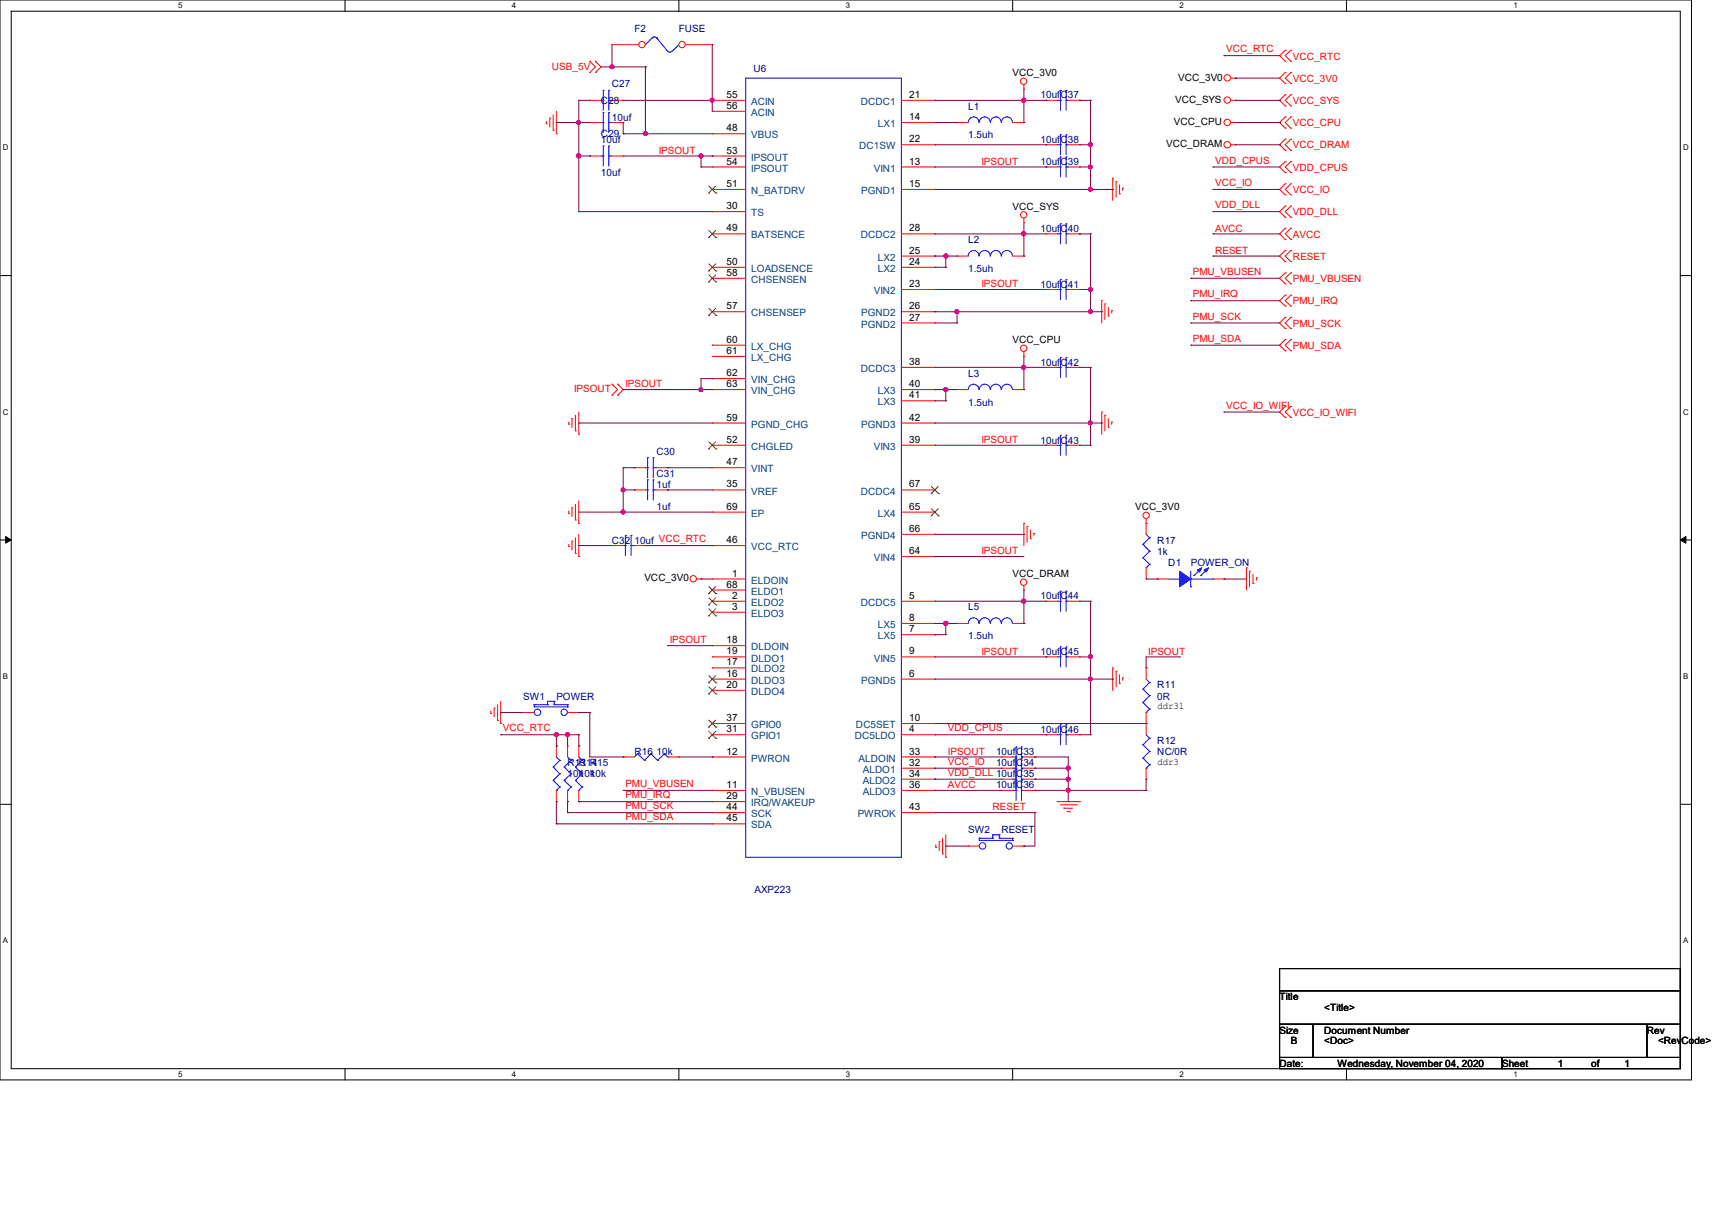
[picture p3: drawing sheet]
<svg xmlns="http://www.w3.org/2000/svg" width="297mm" height="210mm" viewBox="0 0 297 210" stroke-linecap="round" stroke-linejoin="round" font-family="sans-serif">
<path d="M0 0h293.5v187.3h-293.5zM1.9 1.9h289.6v183.4h-289.6z" fill="none" stroke="#000" stroke-width=".17"/>
<g fill="#fff">
<path d="M30.9 .2h.8v1.5h-.8z"/>
<path d="M30.9 185.5h.8v1.6h-.8z"/>
</g>
<path d="M59.9 0v1.9M59.9 185.3v2" fill="none" stroke="#000" stroke-width=".17"/>
<g fill="#fff">
<path d="M88.8 .2h.8v1.5h-.8z"/>
<path d="M88.8 185.5h.8v1.6h-.8z"/>
</g>
<path d="M117.8 0v1.9M117.8 185.3v2" fill="none" stroke="#000" stroke-width=".17"/>
<g fill="#fff">
<path d="M146.7 .2h.8v1.5h-.8z"/>
<path d="M146.7 185.5h.8v1.6h-.8z"/>
</g>
<path d="M175.7 0v1.9M175.7 185.3v2" fill="none" stroke="#000" stroke-width=".17"/>
<g fill="#fff">
<path d="M204.6 .2h.8v1.5h-.8z"/>
<path d="M204.6 185.5h.8v1.6h-.8z"/>
</g>
<path d="M233.6 0v1.9M233.6 185.3v2" fill="none" stroke="#000" stroke-width=".17"/>
<g fill="#fff">
<path d="M262.6 .2h.7v1.5h-.7z"/>
<path d="M262.6 185.5h.7v1.6h-.7z"/>
<path d="M.5 24.8h1v1.6h-1z"/>
<path d="M292 24.8h1v1.6h-1z"/>
<path d="M.5 70.7h1v1.5h-1z"/>
<path d="M292 70.7h1v1.5h-1z"/>
</g>
<path d="M0 47.8h1.9M291.5 47.8h2" fill="none" stroke="#000" stroke-width=".17"/>
<g fill="#fff">
<path d="M.5 116.5h.9v1.6h-.9z"/>
<path d="M292 116.5h.9v1.6h-.9z"/>
</g>
<path d="M0 93.6h1.9M291.5 93.6h2" fill="none" stroke="#000" stroke-width=".17"/>
<path d="M1 93l.9 .6-.9 .6zM291.5 93.6l1-.6v1.2z" fill="#000" stroke="#000" stroke-width=".17"/>
<g fill="#fff">
<path d="M.5 162.4h.9v1.5h-.9z"/>
<path d="M292 162.4h.9v1.5h-.9z"/>
</g>
<path d="M0 139.5h1.9M291.5 139.5h2M222 168h69.5v3.8h-69.5zM222 171.8h69.5v5.8h-69.5zM222 177.6h5.8v5.8h-5.8zM227.8 177.6h57.9v5.8h-57.9zM285.7 177.6h5.8v5.8h-5.8zM222 183.4h38.6v1.9h-38.6zM260.6 183.4h30.9v1.9h-30.9z" fill="none" stroke="#000" stroke-width=".17"/>
<g fill="none" stroke="#f00" stroke-width=".17">
<path d="M96 19.9v2.7M96.5 19.3v3.9M102.3 10.6h.1M102.3 12.6h.1M102.3 10.6l1 1-1 1M103.3 12.6h.1M103.3 10.6h.1M103.3 10.6l1 1-1 1M177.6 15.5h.1M177.6 14.7v.8M213.5 13.5h.8M213.5 17.4h.8"/>
<path d="M214.3 13.5h.1M214.3 17.4h.1M223 12.6h.1M223 14.5h.1M223 16.4h.1M223 18.4h.1M223 8.7h.1M223 10.6h.1M223 12.6l-1 .9 1 1M223 16.4l-1 1 1 1M223 8.7l-1 1 1 .9M223.9 14.5h.1"/>
<path d="M223.9 12.6h.1M223.9 18.4h.1M223.9 16.4h.1M223.9 10.6h.1M223.9 8.7h.1M223.9 12.6l-.9 .9 .9 1M223.9 16.4l-.9 1 .9 1M223.9 8.7l-.9 1 .9 .9M94.8 21.5h.1M94.8 21v.5M95.4 20.5h.1M95.4 20.5v1.5"/>
<path d="M96 22.6h.1M96.5 23.2h.1M102.3 27.1h.1M102.3 27.1h2M106.2 27.1h1.9M108.1 27.1h.1M177.6 38.6h.1M177.6 37.8v.8M193 30.9h.1M193 30.9v3.9M193.6 31.5h.1M193.6 31.5v2.7"/>
<path d="M194.2 33.6h.1M194.2 32v1.6M194.8 32.6h.1M194.8 32.6v.4M213.5 21.3h.8M213.5 25.1h.8M214.3 21.3h.1M214.3 25.1h.1M223 20.3h.1M223 22.2h.1M223 24.1h.1M223 26.1h.1"/>
<path d="M223 28h.1M223 29.9h.1M223 31.9h.1M223 33.8h.1M223 35.7h.1M223 37.7h.1M223 39.6h.1M223 20.3l-1 1 1 .9M223 24.1l-1 1 1 1M223 28l-1 1 1 .9M223 31.9l-1 1 1 .9M223 35.7l-1 1 1 1"/>
<path d="M223 39.6l-1 1 1 .9M223.9 22.2h.1M223.9 20.3h.1M223.9 26.1h.1M223.9 24.1h.1M223.9 29.9h.1M223.9 28h.1M223.9 33.8h.1M223.9 31.9h.1M223.9 37.7h.1M223.9 35.7h.1M223.9 39.6h.1"/>
<path d="M223.9 20.3l-.9 1 .9 .9M223.9 24.1l-.9 1 .9 1M223.9 28l-.9 1 .9 .9M223.9 31.9l-.9 1 .9 .9M223.9 35.7l-.9 1 .9 1M223.9 39.6l-.9 1 .9 .9M191.1 52.2h.1M191.1 52.2v3.8M191.7 52.7h.1M191.7 52.7v2.7M192.3 54.8h.1M192.3 53.3v1.5"/>
<path d="M192.9 53.9h.1M192.9 53.9v.4M223 41.5h.1M223 43.4h.1M223 45.4h.1M223 47.3h.1M223 49.2h.1M223 51.2h.1M223 53.1h.1M223 55h.1M223 57h.1M223 58.9h.1"/>
<path d="M223 43.4l-1 1 1 1M223 47.3l-1 1 1 .9M223 51.2l-1 1 1 .9M223 55l-1 1 1 1M223 58.9l-1 1 1 .9M223.9 41.5h.1M223.9 45.4h.1M223.9 43.4h.1M223.9 49.2h.1M223.9 47.3h.1M223.9 53.1h.1M223.9 51.2h.1"/>
<path d="M223.9 57h.1M223.9 55h.1M223.9 58.9h.1M223.9 43.4l-.9 1 .9 1M223.9 47.3l-.9 1 .9 .9M223.9 51.2l-.9 1 .9 .9M223.9 55l-.9 1 .9 1M223.9 58.9l-.9 1 .9 .9M98.7 73.6h.1M98.7 73.2v.4M99.2 72.6h.1M99.2 72.6v1.5"/>
<path d="M99.8 74.7h.1M99.8 72v2.7M100.4 75.3h.1M100.4 71.5v3.8M106.2 66.6h.1M106.2 68.5h.1M106.2 66.6l.9 1-.9 .9M107.1 68.5h.1M107.1 66.6h.1M107.1 66.6l1 1-1 .9M177.6 61.8h.1M177.6 61v.8"/>
<path d="M191.1 71.5h.1M191.1 71.5v3.8M191.7 72h.1M191.7 72v2.7M192.3 74.1h.1M192.3 72.6v1.5M192.9 73.2h.1M192.9 73.2v.4M223 60.8h.1M223 70.5h.1M223 72.4h.1M223 70.5l-1 1 1 .9"/>
<path d="M223.9 60.8h.1M223.9 72.4h.1M223.9 70.5h.1M223.9 70.5l-.9 1 .9 .9M98.7 89h.1M98.7 94.8h.1M98.7 88.6v.4M98.7 94.4v.4M99.2 88.1h.1M99.2 93.9h.1M99.2 88.1v1.5M99.2 93.9v1.5"/>
<path d="M99.8 90.2h.1M99.8 96h.1M99.8 87.5v2.7M99.8 93.3v2.7M100.4 90.8h.1M100.4 96.5h.1M100.4 86.9v3.9M100.4 92.7v3.8M177.6 90.8h.1M177.6 90.8v3.8M178.2 91.3h.1M178.2 91.3v2.7"/>
<path d="M178.8 93.4h.1M178.8 91.9v1.5M179.4 92.5h.1M179.4 92.5v.4M198.8 90.8h.1M198.8 90v.8M216.2 98.5h.1M216.2 98.5v3.8M216.8 99.1h.1M216.8 99.1v2.7M217.4 99.6v1.6M120.9 100.4h.7"/>
<path d="M121.6 100.4h.1M166 108.1h.1M166 108.1h2M175.7 108.1h1.9M177.6 102.3h.1M177.6 108.1h.1M177.6 101.6v.7M193 115.8h.1M193 115.8v3.9M193.6 116.4h.1M193.6 116.4v2.7M194.2 118.5h.1"/>
<path d="M194.2 117v1.5M194.8 117.6h.1M194.8 117.6v.4M217.4 101.2h.1M218 100.2h.1M218 100.2v.4M85.1 123.7h.1M85.1 123.4v.3M85.7 122.8h.1M85.7 122.8v1.5M86.3 124.9h.1M86.3 122.2v2.7"/>
<path d="M86.9 125.5h.1M86.9 121.6v3.9M96.5 129.4h.1M96.5 139h.1M96.5 129.4v1.9M96.5 137.1v1.9M173.7 135.1h.1M173.7 135.1h2M177.6 135.1h1.9M179.5 135.1h.1M183.4 139h3.9M184 139.6h2.7"/>
<path d="M186.7 139.6h.1M187.3 139h.1M198.8 125.5h.1M198.8 135.1h.1M198.8 125.5v1.9M198.8 133.2v1.9M162.3 146.9h.1M162.3 146.5v.4M162.9 146h.1M162.9 146v1.5M163.5 148.1h.1M163.5 145.4v2.7"/>
<path d="M164.1 148.7h.1M164.1 144.8v3.9M184.6 140.2h.1M184.6 140.2h1.5M185.1 140.8h.4M185.5 140.8h.1"/>
<circle cx="177.6" cy="14.1" r=".55"/>
<circle cx="212.9" cy="13.5" r=".56"/>
<circle cx="212.9" cy="17.4" r=".56"/>
<circle cx="177.6" cy="37.3" r=".55"/>
<circle cx="212.9" cy="25.1" r=".56"/>
<circle cx="212.9" cy="21.2" r=".56"/>
<circle cx="177.6" cy="60.4" r=".55"/>
<circle cx="198.8" cy="89.4" r=".55"/>
<circle cx="120.3" cy="100.4" r=".55"/>
<circle cx="177.6" cy="101" r=".55"/>
</g>
<g fill="none" stroke="#00f" stroke-width=".17">
<path d="M113.1 6.5l.4-.1 .4 .2M113.2 6.6h.1M113.2 6.6l-1.2 1.1M113.9 6.6h.1M113.9 6.6l1.9 2.3M116.5 8.8l-.3 .3-.3-.2M117.8 7.7h.1M117.8 7.7l-1.2 1.2M104.3 27.1h.3M104.6 27.1h.1M104.6 25.3h.1M104.6 25.3v3.5"/>
<path d="M105.6 25.3h.1M105.6 27.1h.1M105.6 27.1h.6M105.6 25.3v3.5M168 108.1a.93 .93 0 0 1 .9-1 .93 .93 0 0 1 .9 1M169.9 108.1a.95 .95 0 0 1 .9-1 .95 .95 0 0 1 1 1M171.8 108.1a.93 .93 0 0 1 1-1 .93 .93 0 0 1 .9 1M173.7 108.1a.95 .95 0 0 1 1-1 .95 .95 0 0 1 .9 1M96 133h.1M96 135.3h.1M96 133l1.1 1.2M96 135.3l1.1 1.2"/>
<path d="M96.5 137.1h.1M96.5 131.3l.6 .6M97.1 131.9h.1M97.1 134.2h.1M97.1 136.5h.1M97.1 131.9l-1.1 1.1M97.1 134.2l-1.1 1.1M97.1 136.5l-.6 .6M175.7 135.1h.6M176.3 133.4h.1M176.3 135.1h.1M176.3 133.4v3.5"/>
<path d="M177.2 135.1h.1M177.2 133.4h.1M177.2 135.1h.4M177.2 133.4v3.5M198.3 129.2h.1M198.3 131.5h.1M198.3 129.2l1.1 1.1M198.3 131.5l1.1 1.1M198.8 133.2h.1M198.8 127.4l.6 .6M199.4 128h.1M199.4 130.3h.1"/>
<path d="M199.4 132.6h.1M199.4 128l-1.1 1.2M199.4 130.3l-1.1 1.2M199.4 132.6l-.6 .6"/>
</g>
<circle cx="111.4" cy="7.7" r=".55" fill="#fff" stroke="#f00" stroke-width=".17"/>
<path d="M106.2 7.7h.1M106.2 7.7h4.6" fill="none" stroke="#f00" stroke-width=".17"/>
<circle cx="118.3" cy="7.7" r=".55" fill="#fff" stroke="#f00" stroke-width=".17"/>
<g fill="none" stroke="#f00" stroke-width=".17">
<path d="M102.3 17.4h.1M102.3 17.4h2M106.2 17.4h1.9M108.1 17.4h.1M118.9 7.7h4.7M123.6 7.7h.1M123.6 17.4h.1M123.6 19.3h.1M123.6 17.4h5.8M123.6 19.3h5.8M156.4 17.4h5.8M162.2 17.4h.1"/>
<path d="M181.5 17.4h.1M181.5 17.4h1.9M185.3 17.4h2M187.3 17.4h.1M102.3 21.3h.1M102.3 21.3h2M106.2 21.3h1.9M108.1 21.3h.1M123.6 36.7h.1M123.6 23.2h.1M123.6 32.9h.1M123.6 27.1h.1"/>
<path d="M123.6 29h.1M123.6 29h5.8M123.6 32.9h5.8M123.6 36.7h5.8M123.6 23.2h5.8M123.6 27.1h5.8M156.4 21.3h5.8M156.4 25.1h5.8M156.4 29h5.8M156.4 32.9h5.8M162.2 29h.1M162.2 21.3h.1"/>
<path d="M162.2 32.9h.1M162.2 25.1h.1M166 21.3h.1M166 21.3h2M175.7 21.3h1.9M177.6 21.3h.1M181.5 25.1h.1M181.5 29h.1M181.5 25.1h1.9M181.5 29h1.9M185.3 25.1h2M185.3 29h2"/>
<path d="M187.3 25.1h.1M187.3 29h.1M123.6 40.6h.1M123.6 46.4h.1M123.6 54.1h.1M123.6 48.3h.1M123.6 59.9h.1M123.6 40.6h5.8M123.6 46.4h5.8M123.6 54.1h5.8M123.6 48.3h5.8M123.6 59.9h5.8"/>
<path d="M156.4 44.4h5.8M156.4 40.6h5.8M156.4 50.2h5.8M156.4 46.4h5.8M156.4 54.1h5.8M156.4 56h5.8M162.2 50.2h.1M162.2 46.4h.1M162.2 44.4h.1M162.2 54.1h.1M162.2 56h.1M162.2 40.6h.1"/>
<path d="M166 44.4h.1M166 44.4h2M175.7 44.4h1.9M177.6 44.4h.1M181.5 40.6h.1M181.5 50.2h.1M181.5 40.6h1.9M181.5 50.2h1.9M185.3 40.6h2M185.3 50.2h2M187.3 40.6h.1M187.3 50.2h.1"/>
<path d="M123.6 77.2h.1M123.6 73.4h.1M123.6 61.8h.1M123.6 65.7h.1M123.6 67.6h.1M123.6 77.2h5.8M123.6 67.6h5.8M123.6 73.4h5.8M123.6 61.8h5.8M123.6 65.7h5.8M156.4 63.7h5.8M156.4 77.2h5.8"/>
<path d="M156.4 67.6h5.8M156.4 69.5h5.8M156.4 73.4h5.8M162.2 63.7h.1M162.2 77.2h.1M162.2 67.6h.1M162.2 69.5h.1M162.2 73.4h.1M166 67.6h.1M166 67.6h2M175.7 67.6h1.9M177.6 67.6h.1"/>
<path d="M181.5 63.7h.1M181.5 77.2h.1M181.5 63.7h1.9M181.5 77.2h1.9M185.3 63.7h2M185.3 77.2h2M187.3 63.7h.1M187.3 77.2h.1M106.2 94.6h.1M106.2 94.6h1.9M110.1 85h.1M110.1 81.1h.1"/>
<path d="M110.1 85h1.9M110.1 94.6h1.9M110.1 81.1h1.9M112 94.6h.1M113.9 85h1.9M113.9 81.1h1.9M115.8 85h.1M115.8 81.1h.1M123.6 85h.1M123.6 94.6h.1M123.6 81.1h.1M123.6 88.8h.1"/>
<path d="M123.6 85h5.8M123.6 94.6h5.8M123.6 81.1h5.8M123.6 88.8h5.8M156.4 85h5.8M156.4 96.5h5.8M156.4 88.8h5.8M156.4 92.7h5.8M162.2 96.5h.1M162.2 88.8h.1M162.2 92.7h.1M162.2 85h.1"/>
<path d="M198.8 90.8h.1M198.8 90.8v1.9M198.8 98.5v1.9M123.6 100.4h.1M123.6 104.3h.1M123.6 106.2h.1M123.6 117.8h.1M123.6 115.8h.1M123.6 112h.1M123.6 113.9h.1M123.6 119.7h.1M123.6 102.3h.1"/>
<path d="M123.6 104.3h5.8M123.6 100.4h5.8M123.6 106.2h5.8M123.6 117.8h5.8M123.6 113.9h5.8M123.6 115.8h5.8M123.6 112h5.8M123.6 119.7h5.8M123.6 102.3h5.8M156.4 104.3h5.8M156.4 117.8h5.8M156.4 110.1h5.8"/>
<path d="M156.4 108.1h5.8M156.4 113.9h5.8M162.2 104.3h.1M162.2 117.8h.1M162.2 110.1h.1M162.2 108.1h.1M162.2 113.9h.1M181.5 104.3h.1M181.5 113.9h.1M181.5 104.3h1.9M181.5 113.9h1.9M185.3 104.3h2"/>
<path d="M185.3 113.9h2M187.3 104.3h.1M187.3 113.9h.1M198.8 100.4h.1M198.8 115.8h.1M198.8 115.8v2M200.8 100.4h.1M200.8 100.4h1.9M210.4 100.4h1.9M212.3 100.4h.1M90.8 123.6h.1M90.8 123.6h1.9"/>
<path d="M98.5 129.4h.1M98.5 139h.1M98.5 129.4v1.9M98.5 137.1v1.9M98.5 123.6h1.9M100.4 129.4h.1M100.4 139h.1M100.4 123.6h.1M100.4 129.4v1.9M100.4 137.1v1.9M108.1 131.3h.1M108.1 131.3h2"/>
<path d="M115.8 131.3h2M117.8 131.3h.1M123.6 137.1h.1M123.6 131.3h.1M123.6 139h.1M123.6 127.4h.1M123.6 125.5h.1M123.6 137.1h5.8M123.6 127.4h5.8M123.6 131.3h5.8M123.6 125.5h5.8M123.6 139h5.8"/>
<path d="M156.4 137.1h5.8M156.4 127.4h5.8M156.4 131.3h5.8M156.4 125.5h5.8M156.4 133.2h5.8M156.4 135.1h5.8M162.2 127.4h.1M162.2 125.5h.1M162.2 133.2h.1M162.2 131.3h.1M162.2 135.1h.1M162.2 137.1h.1"/>
<path d="M173.7 137.1h.1M173.7 131.3h.1M173.7 133.2h.1M173.7 137.1h2M173.7 131.3h2M173.7 133.2h2M177.6 137.1h1.9M177.6 131.3h1.9M177.6 133.2h1.9M179.5 137.1h.1M179.5 131.3h.1M179.5 133.2h.1"/>
<path d="M181.5 127.4h.1M181.5 127.4h1.9M185.3 127.4h2M187.3 127.4h.1M198.8 125.5h.1M198.8 123.6v1.9M123.6 140.9h.1M123.6 142.9h.1M123.6 140.9h5.8M123.6 142.9h5.8M156.4 140.9h5.8M162.2 140.9h.1"/>
<path d="M168 146.7h.1M168 146.7h1.9M175.7 146.7h1.9M177.6 146.7h.1"/>
</g>
<g fill="none" stroke="#00f" stroke-width=".17">
<path d="M104.3 17.4h.3M104.6 17.4h.1M104.6 15.7h.1M104.6 19.5h.1M104.6 15.7v3.4M104.6 19.5v3.5M105.6 15.7h.1M105.6 17.4h.1M105.6 19.5h.1M105.6 17.4h.6M105.6 15.7v3.4M105.6 19.5v3.5"/>
<path d="M129.4 13.5h27v135.2h-27zM183.4 17.4h.6M184 15.7h.1M184 17.4h.1M184 15.7v3.4M185 17.4h.1M185 15.7h.1M185 15.7v3.4M185 17.4h.3M104.3 21.3h.3M104.6 21.3h.1M105.6 21.3h.1"/>
<path d="M105.6 21.3h.6M168 21.3a.93 .93 0 0 1 .9-1 .93 .93 0 0 1 .9 1M169.9 21.3a.95 .95 0 0 1 .9-1 .95 .95 0 0 1 1 1M171.8 21.3a.93 .93 0 0 1 1-1 .93 .93 0 0 1 .9 1M173.7 21.3a.95 .95 0 0 1 1-1 .95 .95 0 0 1 .9 1M183.4 25.1h.6M183.4 29h.6M184 38.8h.1M184 23.4h.1M184 25.1h.1M184 27.2h.1M184 29h.1"/>
<path d="M184 23.4v3.4M184 27.2v3.5M184 38.8v3.5M185 38.8h.1M185 25.1h.1M185 23.4h.1M185 29h.1M185 27.2h.1M185 23.4v3.4M185 27.2v3.5M185 38.8v3.5M185 25.1h.3"/>
<path d="M185 29h.3M168 44.4a.93 .93 0 0 1 .9-1 .93 .93 0 0 1 .9 1M169.9 44.4a.95 .95 0 0 1 .9-1 .95 .95 0 0 1 1 1M171.8 44.4a.93 .93 0 0 1 1-1 .93 .93 0 0 1 .9 1M173.7 44.4a.95 .95 0 0 1 1-1 .95 .95 0 0 1 .9 1M183.4 40.6h.6M183.4 50.2h.6M184 40.6h.1M184 48.5h.1M184 50.2h.1M184 48.5v3.4M185 40.6h.1"/>
<path d="M185 50.2h.1M185 48.5h.1M185 48.5v3.4M185 40.6h.3M185 50.2h.3M112.4 79.4h.1M112.4 79.4v3.4M113.3 79.4h.1M113.3 79.4v3.4M168 67.6a.93 .93 0 0 1 .9-1 .93 .93 0 0 1 .9 1M169.9 67.6a.95 .95 0 0 1 .9-1 .95 .95 0 0 1 1 1M171.8 67.6a.93 .93 0 0 1 1-1 .93 .93 0 0 1 .9 1"/>
<path d="M173.7 67.6a.95 .95 0 0 1 1-1 .95 .95 0 0 1 .9 1M183.4 63.7h.6M183.4 77.2h.6M184 62h.1M184 63.7h.1M184 75.5h.1M184 77.2h.1M184 62v3.4M184 75.5v3.5M185 63.7h.1M185 62h.1M185 77.2h.1"/>
<path d="M185 75.5h.1M185 63.7h.3M185 62v3.4M185 75.5v3.5M185 77.2h.3M108.1 94.6h.4M108.5 94.6h.1M108.5 92.9h.1M108.5 92.9v3.5M109.5 92.9h.1M109.5 94.6h.1M109.5 94.6h.6"/>
<path d="M109.5 92.9v3.5M112 85h.4M112 81.1h.4M112.4 85h.1M112.4 83.2h.1M112.4 81.1h.1M112.4 83.2v3.5M113.3 83.2h.1M113.3 85h.1M113.3 81.1h.1M113.3 85h.6M113.3 83.2v3.5"/>
<path d="M113.3 81.1h.6M198.3 94.4h.1M198.3 96.7h.1M198.3 94.4l1.1 1.2M198.3 96.7l1.1 1.2M198.8 98.5h.1M198.8 92.7l.6 .6M199.4 93.3h.1M199.4 95.6h.1M199.4 97.9h.1M199.4 93.3l-1.1 1.1M199.4 95.6l-1.1 1.1"/>
<path d="M199.4 97.9l-.6 .6M206.6 99.1v2.7M207.1 99.8h.1M208.3 99.8h.1M208.3 98.7l-1.2 1.1M209.5 98.7l-1.2 1.1M183.4 104.3h.6M183.4 113.9h.6M184 102.5h.1M184 104.3h.1M184 112.2h.1M184 113.9h.1"/>
<path d="M184 102.5v3.5M184 112.2v3.5M185 104.3h.1M185 102.5h.1M185 113.9h.1M185 112.2h.1M185 102.5v3.5M185 112.2v3.5M185 104.3h.3M185 113.9h.3M198.3 119.5h.1M198.3 119.5l1.1 1.1"/>
<path d="M198.8 117.8l.6 .6M199.4 118.4h.1M199.4 118.4l-1.1 1.1M202.7 100.4h1.9M204.6 100.4h.1M206.6 101.8h.1M206.6 100.4h3.8M210.4 100.4h.1M92.7 122.2h.1M92.7 122.2v.4h5.8M92.7 122.2h2.3M95 121.6h.1"/>
<path d="M95 122.2h.1M95 121.6h1.1M95 121.6v.6M96.1 122.2h.1M96.1 121.6h.1M96.1 122.2h2.4M96.1 121.6v.6M97.9 133h.1M97.9 135.3h.1M97.9 133l1.2 1.2M97.9 135.3l1.2 1.2M98.5 137.1h.1"/>
<path d="M98.5 122.6h.1M98.5 122.2h.1M98.5 131.3l.6 .6M98.5 122.2v.4M99.1 131.9h.1M99.1 134.2h.1M99.1 136.5h.1M99.1 131.9l-1.2 1.1M99.1 134.2l-1.2 1.1M99.1 136.5l-.6 .6M99.8 133h.1M99.8 135.3h.1"/>
<path d="M99.8 133l1.2 1.2M99.8 135.3l1.2 1.2M100.4 137.1h.1M100.4 131.3l.6 .6M101 131.9h.1M101 134.2h.1M101 136.5h.1M101 131.9l-1.2 1.1M101 134.2l-1.2 1.1M101 136.5l-.6 .6M110.6 130.7h.1M110.6 130.7l-.5 .6"/>
<path d="M110.6 130.7l1.2 1.2M111.8 131.9h.1M112.9 130.7h.1M112.9 130.7l-1.1 1.2M112.9 130.7l1.2 1.2M114.1 131.9h.1M115.3 130.7h.1M115.3 130.7l-1.2 1.2M115.3 130.7l.5 .6M115.8 131.3h.1M175.7 137.1h.6M175.7 131.3h.6"/>
<path d="M175.7 133.2h.6M176.3 135.3h.1M176.3 137.1h.1M176.3 129.5h.1M176.3 131.3h.1M176.3 131.5h.1M176.3 133.2h.1M176.3 129.5v5.5M176.3 135.3v3.5M177.2 137.1h.1M177.2 135.3h.1M177.2 131.3h.1"/>
<path d="M177.2 129.5h.1M177.2 133.2h.1M177.2 131.5h.1M177.2 137.1h.4M177.2 129.5v5.5M177.2 135.3v3.5M177.2 131.3h.4M177.2 133.2h.4M183.4 127.4h.6M184 125.7h.1M184 127.4h.1M184 125.7v3.5"/>
<path d="M185 127.4h.1M185 125.7h.1M185 125.7v3.5M185 127.4h.3M198.3 121.8h.1M198.3 121.8l1.1 1.2M198.8 123.6h.1M199.4 120.6h.1M199.4 123h.1M199.4 120.6l-1.1 1.2M199.4 123l-.6 .6M169.9 145.4h.1"/>
<path d="M169.9 145.4v.4h5.8M169.9 145.4h2.3M172.2 144.8h.1M172.2 145.4h.1M172.2 144.8h1.2M172.2 144.8v.6M173.4 145.4h.1M173.4 144.8h.1M173.4 145.4h2.3M173.4 144.8v.6M175.7 145.8h.1M175.7 145.4h.1"/>
<path d="M175.7 145.4v.4"/>
<circle cx="93.2" cy="123.5" r=".56"/>
<circle cx="97.9" cy="123.5" r=".55"/>
<circle cx="170.5" cy="146.7" r=".56"/>
<circle cx="175.1" cy="146.7" r=".55"/>
</g>
<g fill="none" stroke="#804000" stroke-width=".17">
<path d="M122.9 33.5h.1M123 40l1.2 1.2M123 32.3l1.2 1.2M124.2 40l-1.3 1.2M124.2 32.3l-1.3 1.2M124.2 33.5h.1M122.9 41.2h.1M122.9 47h.1M122.9 54.7h.1M122.9 48.9h.1M123 45.8l1.2 1.2M123 53.5l1.2 1.2"/>
<path d="M123 47.7l1.2 1.2M124.2 45.8l-1.3 1.2M124.2 53.5l-1.3 1.2M124.2 47.7l-1.3 1.2M124.2 41.2h.1M124.2 47h.1M124.2 54.7h.1M124.2 48.9h.1M122.9 77.9h.1M123 76.6l1.2 1.3M124.2 76.6l-1.3 1.3M124.2 77.9h.1"/>
<path d="M161.5 89.5h.1M161.5 85.6h.1M161.6 88.2l1.2 1.3M161.6 84.4l1.2 1.2M162.8 88.2l-1.3 1.3M162.8 84.4l-1.3 1.2M162.8 89.5h.1M162.8 85.6h.1M122.9 104.9h.1M122.9 106.8h.1M122.9 118.4h.1M122.9 103h.1"/>
<path d="M123 103.7l1.2 1.2M123 105.6l1.2 1.2M123 117.2l1.2 1.2M123 119.1l1.2 1.3M123 101.7l1.2 1.3M124.2 103.7l-1.3 1.2M124.2 105.6l-1.3 1.2M124.2 117.2l-1.3 1.2M124.2 119.1l-1.3 1.3M124.2 101.7l-1.3 1.3M124.2 104.9h.1M124.2 106.8h.1"/>
<path d="M124.2 118.4h.1M124.2 103h.1M122.9 120.4h.1M122.9 128.1h.1M122.9 126.1h.1M123 126.8l1.2 1.3M123 124.9l1.2 1.2M124.2 126.8l-1.3 1.3M124.2 124.9l-1.3 1.2M124.2 120.4h.1M124.2 128.1h.1M124.2 126.1h.1"/>
</g>
<g fill="#00f" stroke="#00f" stroke-width=".17">
<path d="M204.6 99.1l2 1.3-2 1.4z" fill-rule="evenodd"/>
<path d="M208.9 98.8l.8-.3-.4 .7z" fill-rule="evenodd"/>
<path d="M207.7 98.8l.8-.3-.4 .7z" fill-rule="evenodd"/>
</g>
<g fill="none" stroke="#800040" stroke-width=".17">
<path d="M100.4 17.4h.1M100.4 17.4h1.9M100.4 17.4v19.3M104.3 11.6h7.7M106.2 11.6h.1M106.2 7.7v3.9M108.1 17.4h15.5M112 11.6h.1M112 11.6v11.6M123.6 17.4h.1M123.6 7.7v11.6M162.2 17.4h19.3"/>
<path d="M177.6 17.4h.1M177.6 15.5v5.8M181.5 17.4h.1M187.3 17.4h.1M187.3 17.4h1.9M189.2 17.4h.1M189.2 17.4v15.5M212.3 9.7h.1M212.3 9.7h9.7M214.3 13.5h.1M214.3 17.4h7.7M214.3 13.5h7.7"/>
<path d="M222 17.4h.1M96.5 21.3h5.8M100.4 21.3h.1M100.4 27.1h.1M100.4 36.7h.1M100.4 27.1h1.9M100.4 36.7h23.2M102.3 27.1h.1M108.1 23.2h.1M108.1 27.1h15.5M108.1 23.2h15.5M108.1 21.3v1.9"/>
<path d="M112 23.2h.1M121.6 29h.1M121.6 27.1h.1M121.6 29h2M121.6 27.1v1.9M123.6 27.1h.1M162.2 29h19.3M162.2 21.3h3.8M162.2 32.9h30.8M162.2 25.1h19.3M166 21.3h.1M177.6 21.3h.1"/>
<path d="M177.6 38.6v5.8M181.5 29h.1M181.5 25.1h.1M187.3 29h1.9M187.3 25.1h1.9M189.2 32.9h.1M189.2 29h.1M189.2 25.1h.1M193 32.9h.1M210.4 29h.1M210.4 32.9h.1M210.4 36.7h.1"/>
<path d="M210.4 29h11.6M210.4 32.9h11.6M210.4 36.7h11.6M214.3 21.3h7.7M214.3 25.1h7.7M222 21.3h.1M222 25.1h.1M162.2 54.1h.1M162.2 44.4h.1M162.2 56h3.8M162.2 54.1h28.9M162.2 46.4h1.9"/>
<path d="M162.2 44.4h3.8M162.2 40.6h19.3M162.2 50.2h19.3M164.1 46.4h.1M164.1 44.4h.1M164.1 44.4v2M166 56h.1M166 54.1h.1M166 54.1v1.9M177.6 40.6h.1M177.6 44.4h.1M181.5 50.2h.1"/>
<path d="M187.3 40.6h.1M187.3 40.6h1.9M187.3 50.2h1.9M189.2 40.6h.1M189.2 50.2h.1M189.2 54.1h.1M189.2 40.6v13.5M191.1 54.1h.1M206.6 48.3h.1M206.6 52.2h.1M206.6 56h.1M206.6 59.9h.1"/>
<path d="M206.6 56h15.4M206.6 48.3h15.4M206.6 52.2h15.4M206.6 59.9h15.4M210.4 40.6h.1M210.4 44.4h.1M210.4 44.4h11.6M210.4 40.6h11.6M100.4 73.4h.1M100.4 73.4h23.2M108.1 67.6h15.5M121.6 67.6h.1"/>
<path d="M121.6 65.7h.1M121.6 65.7v1.9M121.6 65.7h2M123.6 65.7h.1M162.2 67.6h.1M162.2 67.6h3.8M162.2 69.5h1.9M162.2 63.7h19.3M162.2 77.2h19.3M162.2 73.4h28.9M164.1 69.5h.1M164.1 67.6h.1"/>
<path d="M164.1 67.6v1.9M177.6 63.7h.1M177.6 67.6h.1M177.6 61.8v5.8M181.5 77.2h.1M187.3 63.7h1.9M187.3 77.2h1.9M189.2 73.4h.1M189.2 63.7h.1M189.2 77.2h.1M189.2 63.7v13.5M191.1 73.4h.1"/>
<path d="M212.3 71.5h.1M212.3 71.5h9.7M100.4 94.6h.1M100.4 88.8h23.2M100.4 94.6h5.8M108.1 88.8h.1M108.1 85h.1M108.1 81.1h.1M108.1 81.1h2M108.1 85h2M108.1 81.1v7.7M110.1 81.1h.1"/>
<path d="M110.1 85h.1M112 94.6h11.6M115.8 81.1h.1M115.8 85h.1M115.8 81.1h7.8M115.8 85h7.8M123.6 94.6h.1M162.2 96.5h.1M162.2 96.5h15.4M162.2 92.7h15.4M177.6 92.7h.1M115.8 112h.1"/>
<path d="M115.8 112h7.8M121.6 100.4h.1M121.6 100.4h2M162.2 108.1h.1M162.2 110.1h.1M162.2 108.1h3.8M162.2 110.1h1.9M162.2 104.3h19.3M162.2 113.9h19.3M162.2 117.8h30.8M164.1 110.1h.1M164.1 108.1h.1"/>
<path d="M164.1 108.1v2M177.6 104.3h.1M177.6 108.1h.1M177.6 102.3v5.8M181.5 113.9h.1M187.3 104.3h1.9M187.3 113.9h1.9M189.2 117.8h.1M189.2 113.9h.1M189.2 104.3h.1M189.2 104.3v23.1M193 117.8h.1"/>
<path d="M198.8 115.8h.1M198.8 100.4h2M200.8 100.4h.1M204.6 113.9h.1M204.6 113.9h-5.8v1.9M212.3 100.4h.1M212.3 100.4h3.9M86.9 127.4h.1M86.9 123.6h.1M86.9 127.4h13.5M86.9 123.6h3.9M96.5 129.4h.1"/>
<path d="M96.5 139h.1M96.5 127.4v2M96.5 139v3.9M98.5 127.4h.1M98.5 139h.1M98.5 127.4v2M98.5 139v1.9M100.4 129.4h.1M100.4 127.4h.1M100.4 139h.1M100.4 123.6h.1M100.4 127.4v2"/>
<path d="M100.4 139h23.2M100.4 123.6h1.9M102.3 123.6h.1M102.3 123.6v7.7h5.8M108.1 137.1h.1M108.1 131.3h.1M108.1 137.1h15.5M117.8 131.3h5.8M123.6 131.3h.1M162.2 131.3h.1M162.2 133.2h.1M162.2 135.1h.1"/>
<path d="M162.2 137.1h.1M162.2 131.3h11.5M162.2 133.2h11.5M162.2 135.1h11.5M162.2 137.1h11.5M162.2 127.4h19.3M162.2 125.5h36.6M179.5 131.3h.1M179.5 133.2h.1M179.5 135.1h.1M179.5 137.1h.1M179.5 131.3h5.8v7.7"/>
<path d="M179.5 133.2h5.8M179.5 135.1h5.8M179.5 137.1h19.3M181.5 127.4h.1M185.3 133.2h.1M185.3 135.1h.1M185.3 137.1h.1M185.3 139h.1M187.3 127.4h1.9M189.2 127.4h.1M198.8 125.5h.1M198.8 137.1h.1"/>
<path d="M198.8 135.1v2M96.5 142.9h.1M96.5 142.9h27.1M98.5 140.9h.1M98.5 140.9h25.1M162.2 140.9h17.3M164.1 146.7h.1M164.1 146.7h3.9M177.6 146.7h.1M179.5 140.9h.1M179.5 140.9v5.8h-1.9"/>
</g>
<g fill="#f0f" stroke="#f0f" stroke-width=".17">
<circle cx="164.1" cy="108.1" r=".37"/>
<circle cx="164.1" cy="44.4" r=".37"/>
<circle cx="164.1" cy="67.6" r=".37"/>
<circle cx="177.6" cy="104.2" r=".37"/>
<circle cx="121.6" cy="27" r=".36"/>
<circle cx="189.2" cy="32.8" r=".36"/>
<circle cx="189.2" cy="54" r=".36"/>
<circle cx="166" cy="54" r=".36"/>
<circle cx="189.2" cy="117.8" r=".36"/>
<circle cx="112" cy="23.2" r=".36"/>
<circle cx="100.4" cy="21.2" r=".37"/>
<circle cx="100.4" cy="27" r=".37"/>
<circle cx="108.1" cy="84.9" r=".36"/>
<circle cx="108.1" cy="88.8" r=".36"/>
<circle cx="185.3" cy="133.2" r=".36"/>
<circle cx="185.3" cy="135.1" r=".36"/>
<circle cx="185.3" cy="137.1" r=".36"/>
<circle cx="189.2" cy="25.1" r=".36"/>
<circle cx="189.2" cy="29" r=".36"/>
<circle cx="189.2" cy="50.2" r=".36"/>
<circle cx="189.2" cy="73.3" r=".36"/>
<circle cx="189.2" cy="113.9" r=".36"/>
<circle cx="177.6" cy="63.7" r=".37"/>
<circle cx="177.6" cy="40.5" r=".37"/>
<circle cx="177.6" cy="17.4" r=".37"/>
<circle cx="96.5" cy="127.4" r=".37"/>
<circle cx="98.4" cy="127.4" r=".36"/>
<circle cx="121.6" cy="67.6" r=".36"/>
<circle cx="123.5" cy="17.4" r=".36"/>
<circle cx="106.2" cy="11.6" r=".37"/>
</g>
<g font-size="1.7" fill="#000080">
<text x="110.1" y="5.5">F2</text>
<text x="117.8" y="5.5">FUSE</text>
<text x="106.2" y="15.2">C27</text>
<text x="130.7" y="12.4">U6</text>
<text x="180.5" y="17.1">10ufC37</text>
<text x="104.3" y="23.8">C29</text>
<text x="104.3" y="18">C28</text>
<text x="106.2" y="20.9">10uf</text>
<text x="168" y="19">L1</text>
<text x="104.3" y="24.8">10uf</text>
<text x="168" y="24">1.5uh</text>
<text x="180.5" y="24.8">10ufC38</text>
<text x="180.5" y="28.7">10ufC39</text>
<text x="104.3" y="30.6">10uf</text>
<text x="180.5" y="40.2">10ufC40</text>
<text x="168" y="42.2">L2</text>
<text x="168" y="47.2">1.5uh</text>
<text x="180.5" y="49.9">10ufC41</text>
<text x="168" y="65.3">L3</text>
<text x="180.5" y="63.4">10ufC42</text>
<text x="168" y="70.4">1.5uh</text>
<text x="180.5" y="76.9">10ufC43</text>
<text x="113.9" y="82.7">C31</text>
<text x="113.9" y="78.8">C30</text>
<text x="113.9" y="88.5">1uf</text>
<text x="113.9" y="84.6">1uf</text>
<text x="106.2" y="94.3">C32 10uf VCC_RTC</text>
<text x="200.8" y="94.3">R17</text>
<text x="200.8" y="96.2">1k</text>
<text x="202.7" y="98.1">D1</text>
<text x="206.6" y="98.1">POWER_ON</text>
<text x="168" y="105.9">L5</text>
<text x="180.5" y="103.9">10ufC44</text>
<text x="168" y="110.9">1.5uh</text>
<text x="180.5" y="113.6">10ufC45</text>
<text x="200.8" y="119.4">R11</text>
<text x="90.8" y="121.3">SW1</text>
<text x="96.5" y="121.3">POWER</text>
<text x="200.8" y="121.3">0R</text>
<text x="110.1" y="131">R16 10k</text>
<text x="172.8" y="131">10ufC33</text>
<text x="180.5" y="127.1">10ufC46</text>
<text x="200.8" y="129">R12</text>
<text x="200.8" y="131">NC/0R</text>
<text x="98.5" y="132.9">R13 R15</text>
<text x="98.5" y="134.8">10k 10k</text>
<text x="100.4" y="132.9">R14</text>
<text x="100.4" y="134.8">10k</text>
<text x="172.8" y="136.7">10ufC36</text>
<text x="172.8" y="132.9">10ufC34</text>
<text x="168" y="144.5">SW2</text>
<text x="173.7" y="144.5">RESET</text>
<text x="130.9" y="154.9">AXP223</text>
</g>
<g font-size="1.7" fill="#f00">
<text x="212.7" y="9.1">VCC_RTC</text>
<text x="224.3" y="10.3">VCC_RTC</text>
<text x="95.8" y="12.1">USB_5V</text>
<text x="224.3" y="14.2">VCC_3V0</text>
<text x="224.3" y="18">VCC_SYS</text>
<text x="224.3" y="21.9">VCC_CPU</text>
<text x="114.3" y="26.7">IPSOUT</text>
<text x="170.3" y="28.6">IPSOUT</text>
<text x="210.8" y="28.4">VDD_CPUS</text>
<text x="224.3" y="25.7">VCC_DRAM</text>
<text x="224.3" y="29.6">VDD_CPUS</text>
<text x="210.8" y="32.3">VCC_IO</text>
<text x="224.3" y="33.5">VCC_IO</text>
<text x="210.8" y="36.1">VDD_DLL</text>
<text x="210.8" y="40.2">AVCC</text>
<text x="224.3" y="37.3">VDD_DLL</text>
<text x="224.3" y="41.2">AVCC</text>
<text x="207" y="47.7">PMU_VBUSEN</text>
<text x="210.8" y="44">RESET</text>
<text x="224.3" y="45">RESET</text>
<text x="170.3" y="49.8">IPSOUT</text>
<text x="207" y="51.6">PMU_IRQ</text>
<text x="224.3" y="48.9">PMU_VBUSEN</text>
<text x="224.3" y="52.8">PMU_IRQ</text>
<text x="207" y="55.4">PMU_SCK</text>
<text x="207" y="59.3">PMU_SDA</text>
<text x="224.3" y="56.6">PMU_SCK</text>
<text x="224.3" y="60.5">PMU_SDA</text>
<text x="99.6" y="68">IPSOUT</text>
<text x="108.5" y="67.2">IPSOUT</text>
<text x="212.7" y="70.9">VCC_IO_WIFI</text>
<text x="170.3" y="76.8">IPSOUT</text>
<text x="224.3" y="72.1">VCC_IO_WIFI</text>
<text x="170.3" y="96.1">IPSOUT</text>
<text x="116.2" y="111.6">IPSOUT</text>
<text x="170.3" y="113.5">IPSOUT</text>
<text x="199.2" y="113.5">IPSOUT</text>
<text x="87.2" y="126.8">VCC_RTC</text>
<text x="164.5" y="130.9">IPSOUT</text>
<text x="164.5" y="126.8">VDD_CPUS</text>
<text x="108.5" y="136.5">PMU_VBUSEN</text>
<text x="164.5" y="132.6">VCC_IO</text>
<text x="164.5" y="134.5">VDD_DLL 10ufC35</text>
<text x="164.5" y="136.7">AVCC</text>
<text x="108.5" y="138.4">PMU_IRQ</text>
<text x="108.5" y="140.3">PMU_SCK</text>
<text x="108.5" y="142.3">PMU_SDA</text>
<text x="172.2" y="140.5">RESET</text>
</g>
<g font-size="1.7">
<text x="126.1" y="17">55</text>
<text x="157.7" y="17">21</text>
<text x="175.7" y="13.2">VCC_3V0</text>
<text x="203.9" y="17.8">VCC_SYS</text>
<text x="204.4" y="14">VCC_3V0</text>
<text x="126.1" y="22.8">48</text>
<text x="126.1" y="18.9">56</text>
<text x="157.7" y="20.8">14</text>
<text x="203.7" y="21.7">VCC_CPU</text>
<text x="126.1" y="26.6">53</text>
<text x="126.1" y="28.5">54</text>
<text x="157.7" y="28.5">13</text>
<text x="157.7" y="24.7">22</text>
<text x="202.3" y="25.6">VCC_DRAM</text>
<text x="126.1" y="32.4">51</text>
<text x="157.7" y="32.4">15</text>
<text x="126.1" y="36.3">30</text>
<text x="126.1" y="40.1">49</text>
<text x="157.7" y="40.1">28</text>
<text x="175.7" y="36.4">VCC_SYS</text>
<text x="126.1" y="45.9">50</text>
<text x="126.1" y="47.8">58</text>
<text x="157.7" y="45.9">24</text>
<text x="157.7" y="44">25</text>
<text x="126.1" y="53.6">57</text>
<text x="157.7" y="49.8">23</text>
<text x="157.7" y="53.6">26</text>
<text x="126.1" y="59.4">60</text>
<text x="157.7" y="55.6">27</text>
<text x="175.7" y="59.5">VCC_CPU</text>
<text x="126.1" y="61.4">61</text>
<text x="126.1" y="65.2">62</text>
<text x="157.7" y="63.3">38</text>
<text x="126.1" y="67.1">63</text>
<text x="157.7" y="67.1">40</text>
<text x="157.7" y="69.1">41</text>
<text x="126.1" y="76.8">52</text>
<text x="126.1" y="72.9">59</text>
<text x="157.7" y="76.8">39</text>
<text x="157.7" y="72.9">42</text>
<text x="126.1" y="80.7">47</text>
<text x="126.1" y="84.5">35</text>
<text x="126.1" y="88.4">69</text>
<text x="157.7" y="88.4">65</text>
<text x="157.7" y="84.5">67</text>
<text x="196.9" y="88.5">VCC_3V0</text>
<text x="126.1" y="94.2">46</text>
<text x="157.7" y="92.2">66</text>
<text x="111.8" y="100.8">VCC_3V0</text>
<text x="126.1" y="101.9">68</text>
<text x="127" y="100">1</text>
<text x="157.7" y="96.1">64</text>
<text x="175.7" y="100.1">VCC_DRAM</text>
<text x="127" y="103.8">2</text>
<text x="127" y="105.7">3</text>
<text x="157.7" y="103.8">5</text>
<text x="157.7" y="107.7">8</text>
<text x="126.1" y="111.5">18</text>
<text x="126.1" y="113.5">19</text>
<text x="157.7" y="109.6">7</text>
<text x="157.7" y="113.5">9</text>
<text x="126.1" y="117.3">16</text>
<text x="126.1" y="115.4">17</text>
<text x="126.1" y="119.3">20</text>
<text x="157.7" y="117.3">6</text>
<text x="126.1" y="125">37</text>
<text x="157.7" y="125">10</text>
<text x="200.8" y="123">ddr3l</text>
<text x="126.1" y="130.8">12</text>
<text x="126.1" y="127">31</text>
<text x="157.7" y="127">4</text>
<text x="157.7" y="130.8">33</text>
<text x="126.1" y="136.6">11</text>
<text x="157.7" y="132.8">32</text>
<text x="157.7" y="134.7">34</text>
<text x="157.7" y="136.6">36</text>
<text x="200.8" y="132.7">ddr3</text>
<text x="126.1" y="138.6">29</text>
<text x="126.1" y="140.5">44</text>
<text x="126.1" y="142.4">45</text>
<text x="157.7" y="140.5">43</text>
<text x="222" y="173.4">Title</text>
<text x="222" y="179.2">Size</text>
<text x="229.7" y="175.3">&lt;Title&gt;</text>
<text x="229.7" y="179.2">Document Number</text>
<text x="285.7" y="179.2">Rev</text>
<text x="222" y="185">Date:</text>
<text x="223.9" y="181.1">B</text>
<text x="229.7" y="181.1">&lt;Doc&gt;</text>
<text x="232.1" y="185">Wednesday, November 04, 2020</text>
<text x="260.6" y="185">Sheet</text>
<text x="270.2" y="185">1</text>
<text x="276" y="185">of</text>
<text x="281.8" y="185">1</text>
<text x="287.7" y="181.1">&lt;RevCode&gt;</text>
</g>
<g font-size="1.7" fill="#004080">
<text x="130.3" y="18.2">ACIN</text>
<text x="130.3" y="20.1">ACIN</text>
<text x="149.3" y="18.2">DCDC1</text>
<text x="152.3" y="22.1">LX1</text>
<text x="130.3" y="24">VBUS</text>
<text x="130.3" y="27.9">IPSOUT</text>
<text x="130.3" y="29.8">IPSOUT</text>
<text x="149.1" y="25.9">DC1SW</text>
<text x="151.6" y="29.8">VIN1</text>
<text x="130.3" y="33.7">N_BATDRV</text>
<text x="149.4" y="33.7">PGND1</text>
<text x="130.3" y="37.5">TS</text>
<text x="130.3" y="41.4">BATSENCE</text>
<text x="149.3" y="41.4">DCDC2</text>
<text x="130.3" y="47.2">LOADSENCE</text>
<text x="152.3" y="47.2">LX2</text>
<text x="152.3" y="45.2">LX2</text>
<text x="130.3" y="49.1">CHSENSEN</text>
<text x="151.6" y="51">VIN2</text>
<text x="130.3" y="54.9">CHSENSEP</text>
<text x="149.4" y="54.9">PGND2</text>
<text x="149.4" y="56.8">PGND2</text>
<text x="130.3" y="60.7">LX_CHG</text>
<text x="130.3" y="62.6">LX_CHG</text>
<text x="149.3" y="64.5">DCDC3</text>
<text x="130.3" y="66.5">VIN_CHG</text>
<text x="130.3" y="68.4">VIN_CHG</text>
<text x="152.3" y="68.4">LX3</text>
<text x="152.3" y="70.3">LX3</text>
<text x="130.3" y="74.2">PGND_CHG</text>
<text x="149.4" y="74.2">PGND3</text>
<text x="130.3" y="81.9">VINT</text>
<text x="130.3" y="78">CHGLED</text>
<text x="151.6" y="78">VIN3</text>
<text x="130.3" y="85.8">VREF</text>
<text x="130.3" y="89.6">EP</text>
<text x="149.3" y="85.8">DCDC4</text>
<text x="152.3" y="89.6">LX4</text>
<text x="130.3" y="95.4">VCC_RTC</text>
<text x="149.4" y="93.5">PGND4</text>
<text x="130.3" y="101.2">ELDOIN</text>
<text x="151.6" y="97.3">VIN4</text>
<text x="130.3" y="105.1">ELDO2</text>
<text x="130.3" y="107">ELDO3</text>
<text x="130.3" y="103.1">ELDO1</text>
<text x="149.3" y="105.1">DCDC5</text>
<text x="130.3" y="112.8">DLDOIN</text>
<text x="152.3" y="110.9">LX5</text>
<text x="152.3" y="108.9">LX5</text>
<text x="130.3" y="118.6">DLDO3</text>
<text x="130.3" y="116.6">DLDO2</text>
<text x="130.3" y="114.7">DLDO1</text>
<text x="149.4" y="118.6">PGND5</text>
<text x="151.6" y="114.7">VIN5</text>
<text x="130.3" y="120.5">DLDO4</text>
<text x="130.3" y="128.2">GPIO1</text>
<text x="130.3" y="126.3">GPIO0</text>
<text x="148.3" y="128.2">DC5LDO</text>
<text x="148.5" y="126.3">DC5SET</text>
<text x="130.3" y="137.9">N_VBUSEN</text>
<text x="130.3" y="132.1">PWRON</text>
<text x="149" y="132.1">ALDOIN</text>
<text x="149.7" y="134">ALDO1</text>
<text x="149.7" y="135.9">ALDO2</text>
<text x="149.7" y="137.9">ALDO3</text>
<text x="130.3" y="139.8">IRQ/WAKEUP</text>
<text x="130.3" y="141.7">SCK</text>
<text x="130.3" y="143.7">SDA</text>
<text x="148.8" y="141.7">PWROK</text>
</g>
<g font-size="1.4">
<text x="30.9" y="1.4">5</text>
<text x="88.8" y="1.4">4</text>
<text x="146.7" y="1.4">3</text>
<text x="204.6" y="1.4">2</text>
<text x="262.6" y="1.4">1</text>
<text x=".5" y="26.1">D</text>
<text x="292" y="26.1">D</text>
<text x=".5" y="71.9">C</text>
<text x="292" y="71.9">C</text>
<text x=".5" y="117.8">B</text>
<text x="292" y="117.8">B</text>
<text x=".5" y="163.6">A</text>
<text x="292" y="163.6">A</text>
<text x="30.9" y="186.8">5</text>
<text x="88.8" y="186.8">4</text>
<text x="146.7" y="186.8">3</text>
<text x="204.6" y="186.8">2</text>
<text x="262.6" y="186.8">1</text>
</g>
</svg>
